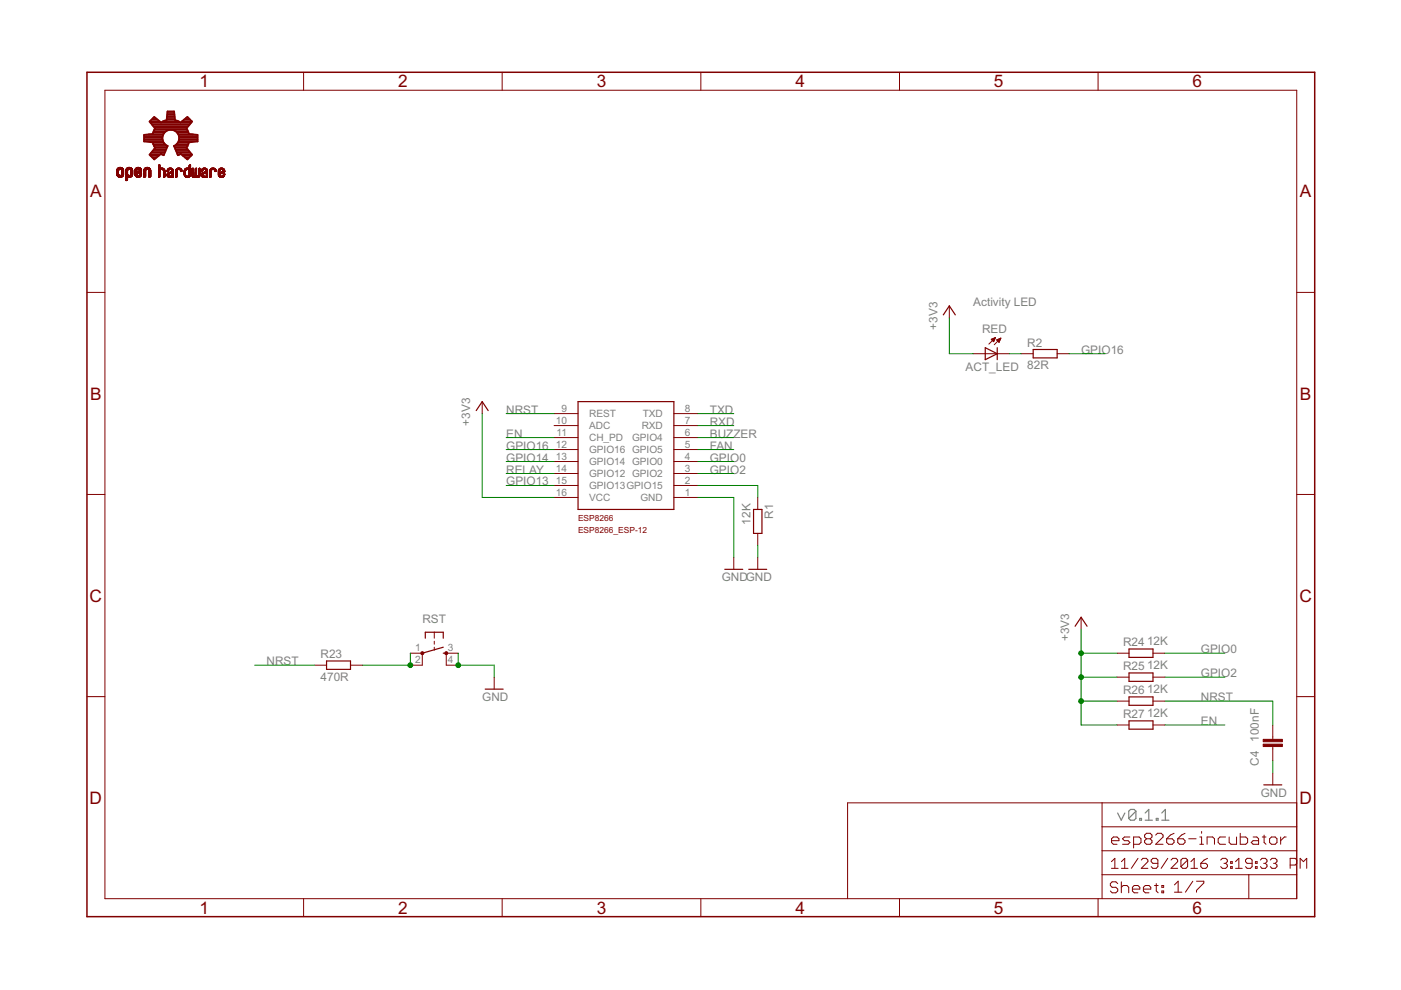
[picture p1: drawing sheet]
<svg xmlns="http://www.w3.org/2000/svg" width="297mm" height="210mm" viewBox="0 0 297 210" stroke-linecap="round" stroke-linejoin="round" font-family="sans-serif">
<path d="M237 172.4l.7 1.5 .8-1.5M240.8 172l-.3-.4h-.8l-.4 .4v1.5M240.8 172v1.5l-.3 .4h-.8l-.4-.4M240.8 172l-1.5 1.5M241.6 173.5h.4v.4h-.4zM242.8 173.9h1.5M242.8 172.4l.8-.8v2.3M245.2 173.5h.3v.4h-.3zM246.3 173.9h1.5M246.3 172.4l.8-.8v2.3" fill="none" stroke="#808080" stroke-width=".25"/>
<g fill="none" stroke="#800000" stroke-width=".25">
<path d="M200 66.8l1.3-1.9 1.2 1.9M208.9 73.7l2.5 1.3-2.5 1.3zM211.4 73.7v2.6M219.1 74.1h5v1.8h-5zM101 87.1l1.2-1.9 1.3 1.9M122.6 85.2h20.3v22.8h-20.3zM159.8 108h1.7v5.1h-1.7zM90.2 135.3v-1.3h3.8v1.3M94 138.5h.6M94 137.2l-4.5 1.3M153.7 120.7h3.8M158.7 120.7h3.9"/>
<path d="M227.9 132.8l1.3-1.9 1.3 1.9M239.4 137.6h5.1v1.8h-5.1zM69.2 140.1h5.1v1.8h-5.1zM102.9 146.1h3.8M239.4 142.7h5.1v1.8h-5.1zM239.4 147.8h5.1v1.7h-5.1zM239.4 152.8h5.1v1.8h-5.1zM267.9 166.4h3.9"/>
</g>
<g fill="none" stroke="#800000" stroke-width=".21">
<path d="M22.2 19.1h252.7v171.4h-252.7zM64.4 15.3v3.8M106.5 15.3v3.8M148.6 15.3v3.8M190.7 15.3v3.8M232.8 15.3v3.8M24.7 36.9h.4M24.7 36.8h.4M24.7 36.7h.4M24.7 36.6h.4M24.7 36.5h.4M24.7 36.4h.4"/>
<path d="M24.7 36.3h.4M24.7 36.2h.4M24.8 37h.4M24.8 36.1h.4M24.8 37.1l.5 .1M24.8 37.1h.5M24.8 37l.4 .1M24.8 36h.4M24.8 37.2h1.3M24.8 37.3h1.3M24.8 35.8h1.3M24.9 35.8h1.2"/>
<path d="M24.9 37.4h1.2M24.9 35.7h1.2M25 37.4h1M25 35.7h1M25 35.6h1M25 37.5h1M25.1 37.5h.8M25.1 35.6h.8M25.2 36.1l-.5 .1M25.2 35.5h.6M25.2 37.6h.5M25.2 36h-.4"/>
<path d="M25.3 35.9l-.5 .1M25.4 37.6h.2M25.4 35.5h.2M25.4 35.9h-.6M25.5 35.9h.6M25.6 37.2h.6M25.6 35.9l.6 .1M25.7 36h.5M25.8 37.1h.4M25.8 36h.4M25.8 37h.4M25.8 36.1h.4"/>
<path d="M25.8 36.9h.4M25.8 36.8h.4M25.8 36.7h.4M25.8 36.6h.4M25.8 36.5h.4M25.8 36.4h.4M25.8 36.3h.4M25.8 36.2h.4M26.1 37.3h-1.2M26.2 37.1h-.5M26.7 38.2h.2M26.7 38.1h.4"/>
<path d="M26.7 38h.4M26.7 37.9h.4M26.7 37.8h.4M26.7 37.7h.4M26.7 37.6h.4M26.7 37.6h1M26.7 37.3h1.3M26.7 37.2h1.4M26.7 37.1l.5 .1M26.7 37.1h.5M26.7 37l.4 .1M26.7 37h.4"/>
<path d="M26.7 36.9l.4 .1M26.7 36.9h.4M26.7 36.8h.4M26.7 36.7h.4M26.7 36.6h.4M26.7 36.5h.4M26.7 36.4h.4M26.7 36.3h.4M26.7 36.2h.4M26.7 36.1h.4M26.7 38.3h.1M26.8 35.8l1.2 .1"/>
<path d="M26.8 35.8h1.2M26.9 35.7h1M26.9 35.6h1M27 38.2h-.3M27 35.6h.8M27.1 38.1l-.4 .1M27.1 36.1l-.4 .1M27.1 35.5h.6M27.1 36l-.4 .1M27.2 36h-.5M27.2 35.9l-.5 .1M27.3 37.6h.2"/>
<path d="M27.3 35.5h.2M27.3 35.9h-.6M27.5 35.9h.6M27.6 35.9h.5M27.6 37.2h.5M27.6 36h.5M27.7 37.1h.4M27.7 36h.4M27.7 37h.4M27.7 36.1h.4M27.7 36.9h.4M27.7 36.8h.4"/>
<path d="M27.7 36.7h.4M27.7 36.6h.4M27.7 36.5h.4M27.7 36.4h.4M27.7 36.3h.4M27.7 36.2h.4M27.8 37.5h-1.1M27.9 37.5h-1.2M27.9 37.4h-1.2M28 37.4h-1.3M28 37.3h-1.3M28.1 37.1h-.5"/>
<path d="M28.6 37.1h.5M28.6 37l.4 .1M28.6 37h.4M28.6 36.9h.4M28.6 36.4h1.4M28.6 36.3l.4 .1M28.6 36.3h.3M28.6 36.1h.4M28.6 37.1l.5 .1M28.6 37.2h1.4M28.7 37.3h1.2M28.7 35.8h1.3"/>
<path d="M28.7 35.8h1.2M28.7 37.4h1.2M28.7 35.7l1.2 .1M28.8 37.4h1M28.8 35.7h1M28.9 37.5h.9M28.9 35.6h.9M28.9 37.5h.8M28.9 35.6h.8M29 36.2l-.4 .1M29 36.2h-.4M29 36.1l-.4 .1"/>
<path d="M29 35.5h.6M29 36h-.4M29.1 37.6h.5M29.1 36.9h-.5M29.1 36h-.5M29.1 36.8l-.5 .1M29.2 37.6h.2M29.2 36.4h.8M29.2 35.9l-.6 .1M29.2 35.5h.2M29.3 35.9h-.6M29.3 36.8h-.7"/>
<path d="M29.3 36.3h.7M29.4 36.7h-.8M29.4 35.9h.6M29.4 36.3h.6M29.4 35.9l.6 .1M29.5 37.2h.5M29.5 36.7h-.9M29.5 37.1h.5M29.5 36.2h.5M29.5 36h.5M29.6 36h.4M29.6 37.1h.4"/>
<path d="M29.6 37h.4M29.6 36.6h-1M29.6 36.1h.4M29.7 36.9h.3M29.7 36.8h.3M29.7 36.6h-1.1M29.8 36.7h.2M29.8 36.5h-1.2M30 36.7h.1M30 36.4l-1.4 .1M30.5 37.4h.4M30.5 37.3h.4"/>
<path d="M30.5 37.2h.4M30.5 37.1h.4M30.5 37h.4M30.5 36.9h.4M30.5 36.8h.4M30.5 36.7h.4M30.5 36.6h.4M30.5 36.5h.4M30.5 36.4h.4M30.5 36.3h.4M30.5 36.2h.4M30.5 37.6h.1"/>
<path d="M30.5 36h.5M30.6 35.9h1.3M30.6 35.8h1.2M30.6 35.7h1.2M30.7 35.7h1M30.8 35.6h.9M30.8 37.5h-.3M30.8 35.6h.8M30.9 37.5h-.4M30.9 37.4h-.4M30.9 36.1h-.4M30.9 35.5h.6"/>
<path d="M30.9 36l-.4 .1M31.1 35.9l-.6 .1M31.1 35.5h.2M31.2 35.9h-.6M31.3 35.9h.6M31.4 35.9h.5M31.5 36h.4M31.5 36l.5 .1M31.5 36.1h.5M31.6 37.4h.4M31.6 37.3h.4M31.6 37.2h.4"/>
<path d="M31.6 37.1h.4M31.6 37h.4M31.6 36.9h.4M31.6 36.8h.4M31.6 36.7h.4M31.6 36.6h.4M31.6 36.5h.4M31.6 36.4h.4M31.6 36.3h.4M31.6 36.2h.4M31.6 36.1h.4M31.6 37.6h.1"/>
<path d="M31.9 37.5h-.3M32 37.5h-.4M33.6 37.6h.1M33.6 37.5h.3M33.6 37.4h.3M33.6 37.3h.3M33.6 37.2h.3M33.6 37.1h.3M33.6 37h.3M33.6 36.9h.3M33.6 36.8h.3M33.6 36.7h.3"/>
<path d="M33.6 36.6h.3M33.6 36.5h.3M33.6 36.4h.3M33.6 36.3h.3M33.6 36.2h.3M33.6 35.9h1.2M33.6 35.8l1.2 .1M33.6 35.8h1.2M33.6 35.7h1.1M33.6 35.7h.3M33.6 35.6h.3M33.6 35.5h.3"/>
<path d="M33.6 35.4h.3M33.6 35.3h.3M33.6 35.2h.3M33.6 35.1h.3M33.6 35h.3M33.7 35h.2M33.8 37.6h-.2M33.8 34.9h.1M33.9 37.5h-.3M33.9 36.2l-.3 .1M33.9 36.1l-.3 .1M34 36.1h-.4"/>
<path d="M34 36h-.4M34 35.7h.6M34.1 36h-.5M34.1 35.6h.4M34.2 35.9l-.6 .1M34.4 35.9l.5 .1M34.5 36h.4M34.6 36h.3M34.6 36.1h.3M34.6 36.1l.4 .1M34.7 36.2h.3M34.7 37.6h.1"/>
<path d="M34.7 37.5h.2M34.7 37.4h.3M34.7 37.3h.3M34.7 37.2h.3M34.7 37.1h.3M34.7 37h.3M34.7 36.9h.3M34.7 36.8h.3M34.7 36.7h.3M34.7 36.6h.3M34.7 36.5h.3M34.7 36.4h.3"/>
<path d="M34.7 36.3h.3M34.9 37.6h-.2M34.9 37.5h-.2M35 37.4h-.3M35.4 37.2h.4M35.4 37.1l.3 .1M35.4 37.1h.3M35.4 36.3h.3M35.4 37.3h.4M35.4 37h.4M35.4 36.4h.1M35.4 36.2h.3"/>
<path d="M35.5 37.3h.4M35.5 36.1h.3M35.5 37.4h.8M35.5 36h.4M35.5 35.9h1.2M35.6 37.5h.7M35.6 35.8h1M35.7 36.3l-.3 .1M35.7 37.6h.6M35.7 35.7l.8 .1M35.7 37l-.3 .1M35.7 36.6h1.1"/>
<path d="M35.8 36.1l-.3 .1M35.8 37h-.4M35.8 37.6h.5M35.8 35.7h.6M35.8 36.6h1M35.8 36h-.3M35.9 35.6h.4M35.9 36.9h-.4M36 36.5h.8M36 37.6v.1M36 36.8l-.5 .1M36 35.9l-.5 .1"/>
<path d="M36.1 37.3h.1M36.2 36.8h-.7M36.2 35.9l.5 .1M36.2 36.4h.6M36.3 36.7h-.8M36.3 36h.4M36.3 36.4h.5M36.4 36h.3M36.4 36.1h.4M36.4 36.3h.4M36.5 36.7h.3M36.5 36.2h.3"/>
<path d="M36.5 36.1h.3M36.5 37.6h.1M36.5 37.5h.3M36.5 37.4h.3M36.5 37.3h.3M36.5 37.2h.3M36.5 37.1h.3M36.5 37h.3M36.5 36.9h.3M36.5 36.8h.3M36.7 37.6h-.2M36.8 37.5h-.3"/>
<path d="M36.8 36.7h-1.2M37.2 37.6h.1M37.2 37.4h.3M37.2 37.3h.3M37.2 37.2h.3M37.2 37.1h.3M37.2 37h.3M37.2 36.9h.3M37.2 36.8h.3M37.2 36.7h.3M37.2 36.6h.3M37.2 36.5h.3"/>
<path d="M37.2 36.4h.3M37.2 36.3h.3M37.2 36.2h.3M37.3 36.1h.3M37.3 36h.4M37.4 35.9h1.1M37.4 35.9h1M37.4 37.6h-.2M37.4 35.8h1M37.5 37.5h-.3M37.5 35.7l.8 .1M37.5 36.2l-.3 .1"/>
<path d="M37.6 35.7h.6M37.7 36h-.4M37.7 35.6h.4M37.9 35.9l-.6 .1M38 35.9h.5M38.1 36h.4M38.2 36h.4M38.2 36.1h.4M38.3 36.1l.3 .1M38.3 36.2h.3M38.3 36.3h.3M38.5 36.3l-.2 .1"/>
<path d="M39 37l.3 .1M39 37h.3M39 36.9h.3M39 36.8h.3M39 36.7h.3M39 36.6h.3M39 36.5h.3M39 36.4h.3M39 36.3h.3M39 36.2h.3M39.1 37.2h.4M39.1 37.1l.3 .1"/>
<path d="M39.1 37.1h.3M39.1 37.3h.4M39.1 37.3h.5M39.2 37.4h1.1M39.2 35.9h1.2M39.3 35.8h1.1M39.3 37.5h.9M39.3 35.7h1.1M39.3 36.2h-.2M39.4 37.6h.7M39.4 36.1l-.3 .1M39.4 36.1h-.3"/>
<path d="M39.5 35.7h.5M39.5 37.6h.5M39.5 36h-.4M39.5 35.6h.5M39.7 37.6v.1M39.7 35.9l-.6 .1M39.8 35.9h.6M40 37.3h.3M40 36h.4M40 37.2h.4M40 36.1h.4M40.1 36.1h.3"/>
<path d="M40.1 35.7h.3M40.1 37h.3M40.1 36.9h.3M40.1 36.8h.3M40.1 36.7h.3M40.1 36.6h.3M40.1 36.5h.3M40.1 36.4h.3M40.1 36.3h.3M40.1 36.2h.3M40.1 35.6h.3M40.1 35.5h.3"/>
<path d="M40.1 35.4h.3M40.1 35.3h.3M40.1 35.2h.3M40.1 35.1h.3M40.2 35h.2M40.2 37.5h-.9M40.3 37.4h-1.1M40.3 34.9h.1M40.3 37.3h-.5M40.4 37.2h-.4M40.4 37.1h-.3M40.7 37.1h.3"/>
<path d="M40.7 37h.3M40.7 36.9h.3M40.7 36.8h.3M40.7 36.7h.3M40.7 36.6h.3M40.7 36.5h.3M40.7 36.4h.3M40.7 36.3h.3M40.7 36.2h.3M40.7 36.1h.3M40.7 36h.3M40.7 35.9h.3"/>
<path d="M40.7 35.8h.3M40.7 37.3h.4M40.7 37.3h.3M40.7 37.2h.3M40.7 37.1l.3 .1M40.7 37.4h1.6M40.8 37.4h1.5M40.8 37.5h1.5M40.8 37.5h1.4M40.9 35.7h.1M40.9 35.6h.1M40.9 37.6h.5"/>
<path d="M41 37.6h.4M41.2 37.6v.1M41.2 37.3h.6M41.3 37.3h.4M41.4 37.2h.3M41.4 37.1h.3M41.4 37h.3M41.4 36.9h.3M41.4 36.8h.3M41.4 36.7h.3M41.4 36.6h.3M41.4 36.5h.3"/>
<path d="M41.4 36.4h.3M41.4 36.3h.3M41.4 36.2h.3M41.4 36.1h.3M41.4 36h.3M41.4 35.9h.3M41.4 35.8h.3M41.4 35.7h.3M41.6 35.7h.1M41.6 37.6h.6M41.6 35.6h.1M41.7 37.6h.4"/>
<path d="M42.1 37.3h.3M42.1 37.2h.3M42.1 37.1h.3M42.1 37h.3M42.1 36.9h.3M42.1 36.8h.3M42.1 36.7h.3M42.1 36.6h.3M42.1 36.5h.3M42.1 36.4h.3M42.1 36.3h.3M42.1 36.2h.3"/>
<path d="M42.1 36.1h.3M42.1 36h.3M42.1 35.9h.3M42.1 35.8h.3M42.2 35.7h.2M42.3 35.6h.1M42.4 37.3h-.5M42.7 37.2h.3M42.7 37.1h.3M42.7 37h.3M42.7 37.3h.3M42.7 36.4h.1"/>
<path d="M42.7 36.3h.2M42.7 36.2h.3M42.7 37.3h.5M42.7 37.4h.8M42.8 37.4h.8M42.8 35.9h1.1M42.8 37.5h.8M42.8 35.8l1.1 .1M42.9 37.5h.7M42.9 35.8h.9M42.9 36.3l-.2 .1M43 37.6h.6"/>
<path d="M43 36.2l-.3 .1M43 36.6h1M43 36.1l-.3 .1M43 37.6h.5M43 37h-.3M43 36.1h-.3M43.1 36.9l-.4 .1M43.1 36.6h.9M43.1 35.7h.5M43.1 36l-.4 .1M43.1 36h-.4M43.1 35.6h.5"/>
<path d="M43.2 36.9h-.5M43.2 36.5h.8M43.2 36.8l-.5 .1M43.3 36.5h.7M43.3 35.9l-.5 .1M43.3 37.3h.2M43.4 36.8h-.6M43.4 35.9l.5 .1M43.5 36.4h.5M43.5 36.7h-.7M43.6 36h.4M43.6 36.4h.4"/>
<path d="M43.7 36.1h.3M43.7 36.3h.3M43.7 36.2h.3M43.8 37.6h.1M43.8 37.5h.2M43.8 37.4h.2M43.8 37.3h.2M43.8 37.2h.2M43.8 37.1h.2M43.8 37h.2M43.8 36.9h.2M43.8 36.8h.2"/>
<path d="M43.8 36.7h.2M43.9 37.6h-.1M44 37.5h-.2M44 36.7h-1.1M44.5 37.6h.1M44.5 37.6h.2M44.5 37.5h.2M44.5 37.4h.2M44.5 37.3h.2M44.5 37.2h.2M44.5 37.1h.2M44.5 37h.2"/>
<path d="M44.5 36.9h.2M44.5 36.8h.2M44.5 36.7h.2M44.5 36.6h.2M44.5 36.5h.2M44.5 36.4h.2M44.5 36.3h.2M44.5 36.2h.3M44.6 35.9h1.1M44.7 35.8h.9M44.7 37.5h-.2M44.8 36.2l-.3 .1"/>
<path d="M44.8 36.1l-.3 .1M44.8 36.1h-.3M44.9 35.7h.5M44.9 36l-.4 .1M44.9 35.6h.5M44.9 36h-.4M45.1 35.9l-.5 .1M45.2 35.9h.6M45.4 36h.4M45.4 36l.4 .1M45.5 36.1h.3M45.5 36.1l.3 .1"/>
<path d="M45.5 36.2h.3M45.8 36.3l-.2 .1M45.8 36.3h-.2M46.3 37.1l.4 .1M46.3 37.1h.3M46.3 37l.3 .1M46.3 36.6h1.2M46.3 36.5h.3M46.3 36.4h.3M46.3 36.3h.3M46.3 36.2h.3M46.3 36.1h.3"/>
<path d="M46.3 37.2h.4M46.4 37.3h.5M46.4 37.3h.3M46.4 37.4h1.1M46.4 35.9h1.1M46.5 35.8l1 .1M46.5 37.5h.9M46.5 35.8h.9M46.6 37h-.3M46.6 36.2h-.3M46.6 36.9l-.3 .1M46.7 37.6h.6"/>
<path d="M46.7 36.1h-.4M46.7 35.7h.5M46.7 37.6h.5M46.7 36l-.4 .1M46.7 36h-.3M46.7 35.6h.5M46.8 36.9h-.5M46.8 36.8l-.5 .1M46.9 35.9l-.5 .1M46.9 37.6v.1M47 36.8h-.7M47 35.9h.6"/>
<path d="M47.1 36.7h-.8M47.1 36.4h.6M47.2 36h.4M47.2 36.7h-.9M47.3 36.3h.4M47.3 36.1h.3M47.3 37.1h.3M47.3 36.6h-1M47.3 36.2h.3M47.4 37h.3M47.4 36.9h.3M47.5 37.4h-1"/>
<path d="M47.5 36.9h.1M47.6 37.3h-.5M47.6 37.3h-.4M47.6 36.5h-.8M47.6 37.2h-.4M47.6 36.5h-.7M47.7 36.4h-.7M18.4 62h3.8M201.3 64.9v2.5M206.4 75h7.6M210.2 71.9l.9-.3-.4 .9zM210.2 71.9h.7"/>
<path d="M210.3 72.1h.6M210.4 72.2h.4M210.5 72.3h.3M210.5 71.8h.5M210.6 72.4h.1M210.8 71.7h.2M211.1 71.6l-1.4 1.4M211.3 72.1l.9-.4-.4 .9zM211.4 72.1h.6M211.4 72.2h.6M211.5 72.3h.4M211.6 72.4h.3"/>
<path d="M211.7 71.9h.4M211.8 72.5h.1M211.9 71.8h.3M212.2 71.7l-1.4 1.4M216.5 75h2.6M224.1 75h2.6M274.9 62h3.8M102.2 85.2v2.5M117.5 97.9h5.1M117.5 95.3h5.1M117.5 92.8h5.1M117.5 90.2h5.1"/>
<path d="M117.5 87.7h5.1M142.9 97.9h5.1M142.9 95.3h5.1M142.9 92.8h5.1M142.9 90.2h5.1M142.9 87.7h5.1M18.4 104.8h3.8M117.5 105.5h5.1M117.5 102.9h5.1M117.5 100.4h5.1M142.9 105.5h5.1M142.9 102.9h5.1"/>
<path d="M142.9 100.4h5.1M155.6 118.2v2.5M160.7 105.5v2.5M160.7 113.1v2.5M160.7 118.2v2.5M274.9 104.8h3.8M87 138.5h2.5v2.5h-2.5M92.1 134v1.3M92.1 136v.6M92.1 137.2v.7M97.2 138.5h-2.6v2.5h2.6M229.2 130.9v2.5"/>
<path d="M236.8 138.5h2.6M244.5 138.5h2.5M18.4 147.7h3.8M66.7 141h2.5M74.3 141h2.6M104.8 143.6v2.5M236.8 143.6h2.6M236.8 148.7h2.6M236.8 153.7h2.6M244.5 143.6h2.5M244.5 148.7h2.5M244.5 153.7h2.5"/>
<path d="M269.9 153.7v3.1M269.9 158.3v3M274.9 147.7h3.8M233.7 170.2v20.3M233.7 175.3h41.2M235.7 178.2h1.5v-.4l-.4-.3h-.7l-.4 .3v.8l.4 .4h.7M239.6 177.5h-1.2l-.4 .3 .4 .4h.8l.4 .4-.4 .4h-1.2M240.3 179h1.2l.4-.4v-.8l-.4-.3h-1.2v2.3M243.1 177.8l-.4 .4v.4l.4 .4h.8l.3-.4v-.4l-.3-.4M243.1 177.8l-.4-.3v-.4l.4-.4h.8l.3 .4v.4l-.3 .3M243.1 177.8h.8M245 177.1l.4-.4h.8l.4 .4v.4l-1.6 1.5h1.6"/>
<path d="M247.4 177.8h1.1l.4 .4v.4l-.4 .4h-.7l-.4-.4zM248.9 176.7l-.8 .4-.7 .7M249.7 177.8h1.2l.3 .4v.4l-.3 .4h-.8l-.4-.4zM251.2 176.7l-.7 .4-.8 .7M252 177.8h1.6M254.4 179h.8M254.4 177.5h.4v1.5M254.8 176.3v.4M255.9 179v-1.5h1.2l.4 .3v1.2M259.8 177.5h-1.1l-.4 .3v.8l.4 .4h1.1M260.6 177.5v1.1l.4 .4h1.2v-1.5M263 176.7v2.3h1.1l.4-.4v-.8l-.4-.3h-1.1"/>
<path d="M265.7 177.5h.8l.3 .3v1.2h-1.1l-.4-.4 .4-.4h1.1M267.6 177.5h.8M268 177.1v1.5l.4 .4M269.2 177.8l.4-.3h.8l.3 .3v.8l-.3 .4h-.8l-.4-.4zM269.9 163.9v2.5M271.5 177.5v1.5M272.7 177.5h-.4l-.8 .7M274.9 170.2h-95.2v20.3M64.4 190.5v3.9M106.5 190.5v3.9M148.6 190.5v3.9M190.7 190.5v3.9"/>
<path d="M232.8 190.5v3.9M233.7 185.5h41.2M233.7 180.4h41.2M235.6 182.7l.8-.7v2.1M235.6 184.1h1.5M237 187.3l-.4-.3h-.8l-.4 .3v.4l.4 .4h.8l.4 .4v.4l-.4 .4h-.8l-.4-.4M237.7 187v2.3M237.7 188.1l.4-.4h.8l.4 .4v1.2M237.8 184.1h1.4M237.8 182.7l.7-.7v2.1M240.1 188.5h1.6v-.4l-.4-.4h-.8l-.4 .4v.8l.4 .4h.8M241.3 182l-1.4 2.1"/>
<path d="M242 182.4l.3-.4h.7l.4 .4v.3l-1.4 1.4h1.4M242.4 188.5h1.6v-.4l-.4-.4h-.8l-.4 .4v.8l.4 .4h.8M244.8 187.7h.8M245.2 187.3v1.6l.4 .4M245.5 183h-1.1l-.3-.3v-.3l.3-.4h.7l.4 .4v1.3l-.4 .4h-.7l-.3-.4M246.3 187.7h.4v.4h-.4zM246.3 188.9h.4v.4h-.4zM247.6 182l-1.4 2.1M248.3 182.4l.3-.4h.7l.4 .4v.3l-1.4 1.4h1.4M249 187.6l.8-.8v2.4M249 189.2h1.6M251.8 182.4v1.3l-.4 .4h-.7l-.3-.4"/>
<path d="M251.8 182.4l-.4-.4h-.7l-.3 .4v1.3M251.8 182.4l-1.4 1.3M252.5 184.1h1.4M252.5 182.7l.7-.7v2.1M252.9 186.8l-1.6 2.4M253.7 186.8h1.5v.4l-1.5 1.6v.4M254.6 183h1.1l.3 .4v.3l-.3 .4h-.7l-.4-.4zM256 182l-.7 .4-.7 .6M258.8 182.4l.4-.4h.7l.3 .4v.3l-.3 .3M259.5 183h.4M259.9 183l.3 .4v.3l-.3 .4h-.7l-.4-.4M260.9 183.7h.4v.4h-.4z"/>
<path d="M260.9 182.7h.4v.3h-.4zM262 184.1h1.4M262 182.7l.7-.7v2.1M264.8 185.5v5M265.5 183h-1.1l-.3-.3v-.3l.3-.4h.7l.4 .4v1.3l-.4 .4h-.7l-.3-.4M266.2 183.7h.3v.4h-.3zM266.2 182.7h.3v.3h-.3zM267.2 182.4l.4-.4h.7l.3 .4v.3l-.3 .3M267.9 183h.4M268.3 183l.3 .4v.3l-.3 .4h-.7l-.4-.4M269.3 182.4l.4-.4h.7l.3 .4v.3l-.3 .3M270 183h.4"/>
<path d="M270.4 183l.3 .4v.3l-.3 .4h-.7l-.4-.4M275 182.4l-.4-.4h-1.1v2.1M275 183l-.4 .4h-1.1M275.7 184.1v-2.1l.7 .7 .7-.7v2.1"/>
</g>
<path d="M18.4 15.3h260.3v179.1h-260.3z" fill="none" stroke="#800000" stroke-width=".32"/>
<g fill="none" stroke="#800000" stroke-width=".38">
<path d="M30.5 29.9h4M30.5 29.5h4M30.5 29.2h3.9M30.5 28.9h4M31.5 28.5h3.1M31.8 25.7h2M31.8 32.7h2.3M31.9 33h1.7M31.9 26.1h8.6M32.1 32.3h2.8M32.1 25.4h1.3M32.2 26.4h8"/>
<path d="M32.3 33.4h.9M32.4 32h2.7M32.4 30.2h2.3M32.5 28.2h2.3M32.5 25h.5M32.5 30.6l-.1-.4-1.9-.2v-1.4l1.9-.2 .5-1.2-1.2-1.4 1-1 1.4 1.2 1.2-.5 .2-1.9h1.4l.2 1.9 1.2 .5 1.4-1.2 1 1-1.2 1.4 .5 1.2 1.9 .2v1.4l-1.9 .2-.1 .4M32.5 30.6l.4 .8-1.2 1.4 1 1 1.4-1.2 .6 .3 .8-2M32.5 30.6h2.5M32.5 26.8h7.4M32.6 27.8h2.6M32.6 33.7h.2M32.7 31.6h2.5"/>
<path d="M32.7 30.9h2.8M32.7 27.5h7M32.8 27.1h6.8M32.8 31.3h2.6M34.2 32.7h.6M34.6 25.7h3.2M35.3 25.4h1.8M35.4 25h1.6M35.4 24.7h1.6M35.5 24.3h1.5M35.5 24h1.4M36.9 30.9h2.9"/>
<path d="M37 31.3h2.6M37.2 31.6h2.6M37.2 27.8h2.6M37.2 27.8a1.78 1.78 0 0 0-2.6 .7 1.78 1.78 0 0 0 .9 2.4M37.2 27.8a1.79 1.79 0 0 1 .7 2.1M37.3 32h2.7M37.4 30.6h2.5M37.5 32.3h2.8M37.6 28.2h2.4M37.6 32.7h.6M37.7 30.2h2.3M37.8 28.5h3.2"/>
<path d="M37.9 29.9l-.5 .7-.5 .3M37.9 29.9h4M37.9 28.9h4M38 29.5h3.9M38 29.2h3.9M38.4 32.7h2.2M38.6 25.7h2M38.8 33h1.7M39 25.4h1.3M39.2 33.4h.9M39.5 25h.4M39.7 33.7h.1"/>
<path d="M39.9 30.6l-.4 .8 1.2 1.4-1 1-1.4-1.2-.6 .3-.8-2"/>
</g>
<g fill="#800000" stroke="#800000" stroke-width=".21">
<path d="M267.8 156.8h4.1v.5h-4.1z"/>
<path d="M267.8 157.8h4.1v.5h-4.1z"/>
</g>
<g fill="#800000" stroke="#800000" stroke-width=".21">
<circle cx="89.5" cy="138.5" r=".33"/>
<circle cx="94.6" cy="138.5" r=".33"/>
</g>
<g fill="none" stroke="#008000" stroke-width=".21">
<path d="M201.3 67.4v7.6h5.1M214 75h2.5M226.7 75h7.6M102.2 87.7v17.8h15.3M107.3 87.7h10.2M107.3 97.9h10.2M107.3 95.3h10.2M107.3 92.8h10.2M148 87.7h7.6M148 90.2h7.6M148 97.9h7.6M148 95.3h7.6"/>
<path d="M148 92.8h7.6M107.3 102.9h10.2M107.3 100.4h10.2M148 105.5h7.6v12.7M148 102.9h12.7v2.6M148 100.4h7.6M160.7 115.6v2.6M87 138.5v2.5h-10.1M97.2 138.5v2.5h7.6v2.6M229.2 133.4v20.3h7.6M229.2 138.5h7.6M247 138.5h12.7"/>
<path d="M54 141h12.7M229.2 143.6h7.6M229.2 148.7h7.6M247 148.7h22.9v5M247 143.6h12.7M247 153.7h12.7M269.9 161.3v2.6"/>
</g>
<g fill="#008000" stroke="#008000" stroke-width=".21">
<circle cx="97.2" cy="141" r=".51"/>
<circle cx="229.2" cy="138.5" r=".51"/>
<circle cx="229.2" cy="143.6" r=".51"/>
<circle cx="229.2" cy="148.7" r=".51"/>
<circle cx="87" cy="141" r=".51"/>
</g>
<g font-size="4.1" fill="#800000">
<text x="42.3" y="18.5">1</text>
<text x="84.4" y="18.5">2</text>
<text x="126.5" y="18.5">3</text>
<text x="168.6" y="18.5">4</text>
<text x="210.7" y="18.5">5</text>
<text x="252.9" y="18.5">6</text>
<text x="19.1" y="41.9">A</text>
<text x="275.6" y="41.9">A</text>
<text x="19.1" y="84.7">B</text>
<text x="275.6" y="84.7">B</text>
<text x="19" y="127.6">C</text>
<text x="275.5" y="127.6">C</text>
<text x="19" y="170.4">D</text>
<text x="275.5" y="170.4">D</text>
<text x="42.3" y="193.7">1</text>
<text x="84.4" y="193.7">2</text>
<text x="126.5" y="193.7">3</text>
<text x="168.6" y="193.7">4</text>
<text x="210.7" y="193.7">5</text>
<text x="252.9" y="193.7">6</text>
</g>
<g font-size="2.8" fill="#808080">
<text x="206.4" y="64.8">Activity LED</text>
<text x="198.7" y="69.9" transform="rotate(-90 198.7 69.9)">+3V3</text>
<text x="208.2" y="70.6">RED</text>
<text x="217.8" y="73.5">R2</text>
<text x="229.2" y="75">GPIO16</text>
<text x="204.7" y="78.6">ACT_LED 82R</text>
<text x="107.3" y="87.7">NRST</text>
<text x="150.5" y="87.7">TXD</text>
<text x="99.7" y="90.2" transform="rotate(-90 99.7 90.2)">+3V3</text>
<text x="107.3" y="95.3">GPIO16</text>
<text x="107.3" y="92.8">EN</text>
<text x="150.5" y="90.2">RXD</text>
<text x="150.5" y="92.8">BUZZER</text>
<text x="150.5" y="95.3">FAN</text>
<text x="107.3" y="97.9">GPIO14</text>
<text x="107.3" y="100.4">RELAY</text>
<text x="150.5" y="97.9">GPIO0</text>
<text x="150.5" y="100.4">GPIO2</text>
<text x="107.3" y="102.9">GPIO13</text>
<text x="159.1" y="111.2" transform="rotate(-90 159.1 111.2)">12K</text>
<text x="163.9" y="109.9" transform="rotate(-90 163.9 109.9)">R1</text>
<text x="153" y="123.3">GNDGND</text>
<text x="89.5" y="132.1">RST</text>
<text x="226.7" y="135.9" transform="rotate(-90 226.7 135.9)">+3V3</text>
<text x="238.1" y="137">R24</text>
<text x="243.2" y="136.7">12K</text>
<text x="56.5" y="141">NRST</text>
<text x="68" y="139.5">R23</text>
<text x="238.1" y="142.1">R25</text>
<text x="243.2" y="141.8">12K</text>
<text x="254.6" y="138.5">GPIO0</text>
<text x="254.6" y="143.6">GPIO2</text>
<text x="68" y="144.3">470R</text>
<text x="102.2" y="148.6">GND</text>
<text x="238.1" y="147.1">R26</text>
<text x="243.2" y="146.9">12K</text>
<text x="254.6" y="148.6">NRST</text>
<text x="238.1" y="152.2">R27</text>
<text x="243.2" y="151.9">12K</text>
<text x="254.6" y="153.7">EN</text>
<text x="266.9" y="157.3" transform="rotate(-90 266.9 157.3)">100nF</text>
<text x="266.9" y="162.4" transform="rotate(-90 266.9 162.4)">C4</text>
<text x="267.3" y="169">GND</text>
</g>
<g font-size="2.4" fill="#808080">
<text x="117.9" y="89.9">10</text>
<text x="119" y="87.3">9</text>
<text x="124.9" y="88.5">REST</text>
<text x="136.3" y="88.5">TXD</text>
<text x="145.2" y="89.9">7</text>
<text x="145.2" y="87.3">8</text>
<text x="117.9" y="95">12</text>
<text x="118" y="92.4">11</text>
<text x="124.9" y="91">ADC</text>
<text x="124.9" y="93.5">CH_PD</text>
<text x="134" y="93.5">GPIO4</text>
<text x="136.1" y="91">RXD</text>
<text x="145.2" y="95">5</text>
<text x="145.2" y="92.4">6</text>
<text x="117.9" y="97.5">13</text>
<text x="117.9" y="100">14</text>
<text x="124.9" y="96.1">GPIO16 GPIO5</text>
<text x="124.9" y="98.6">GPIO14 GPIO0</text>
<text x="124.9" y="101.2">GPIO12 GPIO2</text>
<text x="145.2" y="100">3</text>
<text x="145.2" y="97.5">4</text>
<text x="117.9" y="102.6">15</text>
<text x="117.9" y="105.1">16</text>
<text x="124.9" y="103.7">GPIO13GPIO15</text>
<text x="124.9" y="106.2">VCC</text>
<text x="135.8" y="106.2">GND</text>
<text x="145.2" y="105.1">1</text>
<text x="145.2" y="102.6">2</text>
<text x="88" y="138.1">1</text>
<text x="88" y="140.7">2</text>
<text x="95" y="138.1">3</text>
<text x="95" y="140.7">4</text>
</g>
<g font-size="2" fill="#800000">
<text x="122.6" y="113.1">ESP8266_ESP-12</text>
<text x="122.6" y="110.6">ESP8266</text>
</g>
</svg>
